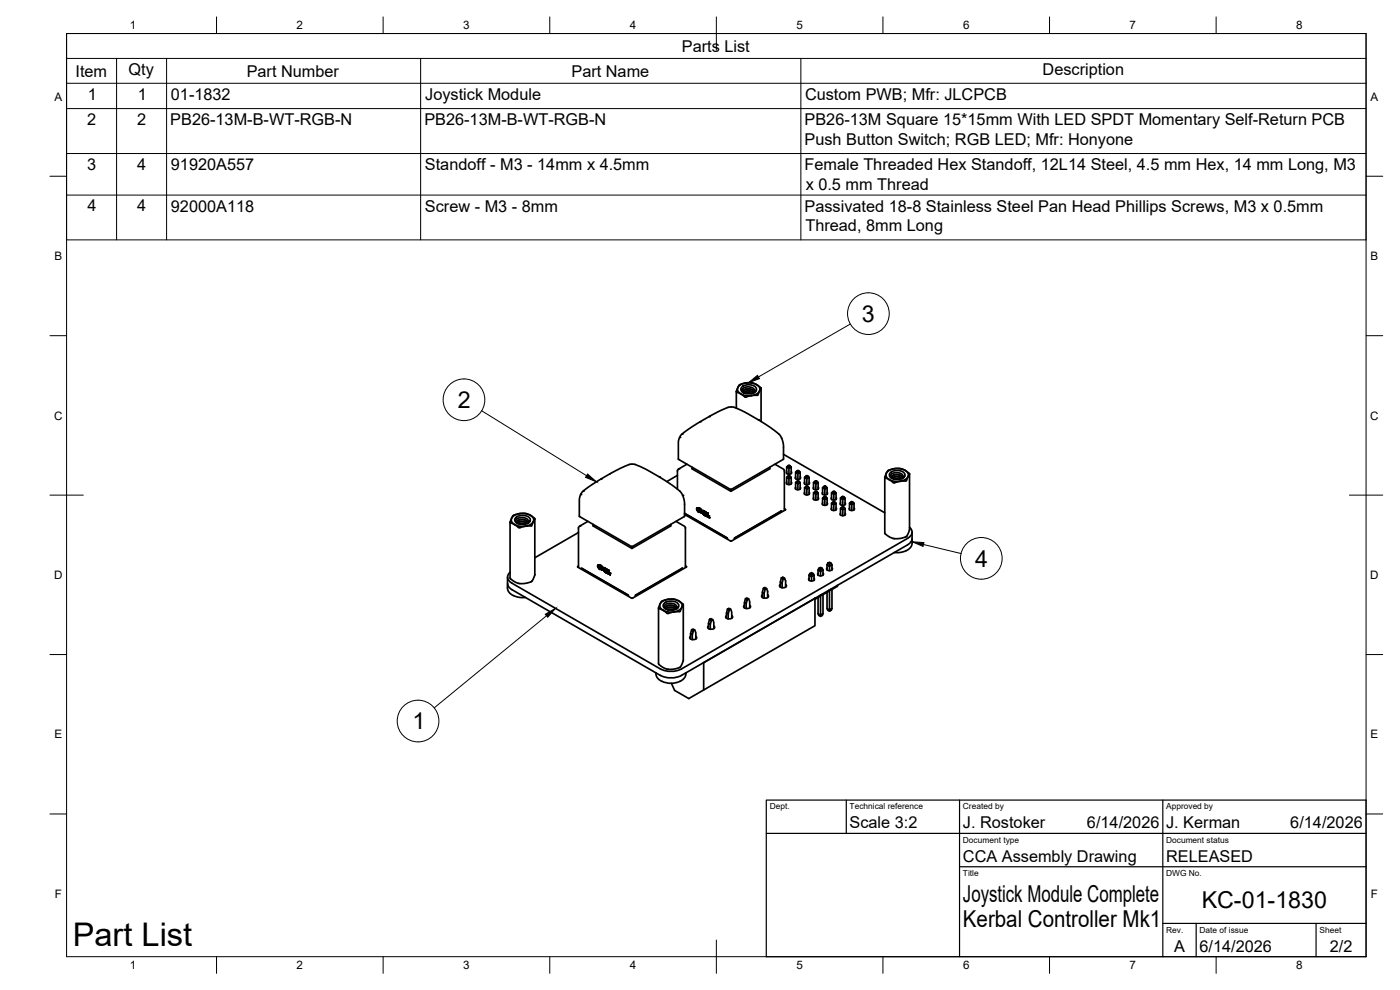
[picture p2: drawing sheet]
<svg xmlns="http://www.w3.org/2000/svg" width="420mm" height="297mm" viewBox="0 0 420 297" stroke-linecap="round" stroke-linejoin="round" font-family="sans-serif">
<!-- layer: Visible -->
<g fill="none" stroke="#000" stroke-width=".51">
<path d="M221 117.5v5M221.6 116a4.6 4.6 0 0 1 6.2 .1 1.81 1.81 0 0 1-1.7 2.5 4.1 4.1 0 0 1-4.7-1.5zM221.8 115.6l1.8-.7h2.1l1.7 .7 1 .9-1 2.1-1.9 .1-1.8 .5-1.6-1.1-1.1-.5zM222.6 116.1a3.2 3.2 0 0 1 4.4 .3 1.48 1.48 0 0 1-1.7 1.7h-1.2a1.35 1.35 0 0 1-1.4-.5 1.35 1.35 0 0 1-.1-1.5zM223 117.5l.5-.6 1.1-.2 1.2 .3 .5 .6-.6-.7-1.4-.3-1.1 .5-.2 .4 .2 .4M223.1 117.8l.6-.4 1.1-.2 1.4 .6M223.1 117.8l-.4-.5 .1-.6 .8-.5 1.1-.1 .9 .1 .6 .5 .3 .6-.4 .6M223.1 117.8l.7-.4 .9-.1 1.4 .6M223.6 118l1.2-.1 .8 .2M223.7 118.1l1-.2 .8 .2M226.9 117.1l-.6 .7M228.4 116.5v10"/>
<path d="M203.6 137.7l15.5 9.1M206.1 139.3l-2.6 1.5-.2 .5M212.9 125l-5.3 3.1-3.3 2.5-.7 1.8v5.3M212.9 125l5.4-2.7 1.9-.1 3.2 1.4 6.2 3.6 4.1 3 .9 1.3M232.6 139.3l2.6 1.5 .2 .3v11.8M234.6 131.5l.5 2.2v4M234.6 131.5h.1M235.1 136.3l30.4 17.6M235.2 137.7l-15.6 9.1M236.5 139.7h.5zM236.5 139.7l-.4 .4M236.8 139.9v.6l-.7-.4v2"/>
<path d="M237 139.7l.4 .4M153.8 155.2a4.6 4.6 0 0 1 6.2 .1 1.81 1.81 0 0 1-1.8 2.5 4.1 4.1 0 0 1-4.7-1.5zM154 154.7l1.7-.6h2.1l1.8 .8 .9 .8-1 2.1-1.9 .1-1.8 .5-1.6-1.1-1.1-.5zM154.8 155.3a3.2 3.2 0 0 1 4.3 .3 1.48 1.48 0 0 1-1.7 1.7h-1.2a1.35 1.35 0 0 1-1.4-.5 1.35 1.35 0 0 1 0-1.5zM155 155.8l.9-.5h1.2l1 .4 .5 .6-.4 .8-1.2-.6-1.5 .3a.5 .5 0 0 1-.6-.1 .5 .5 0 0 1-.1-.7zM155.1 156.7l.5-.6 1.2-.2 1.1 .3 .6 .6-.7-.7-1.4-.3-1.2 .6 .1 .7M155.2 157l.7-.5 1.1-.1 1.3 .6M155.7 157.2l1-.2 1 .3M155.9 157.3l1-.2 .7 .2M159 156.3l-.6 .7zM160.5 155.7v16.8l-.9 1.9-2 .7-2.1-.1-1.4-.7-1-.8v-16.8M173.6 158.4h.1"/>
<path d="M173.6 158.4v11.6M173.6 159.8l-13.1 7.6M174.8 147.5l3.8-2.7 6.3-3.6 4-1.9h1.6l3.2 1.4 4.2 2.4 3.7 2.4 2.5 1.9 .7 1 .5 1.7 .2 4.8-15.9 9.1-15.7-9.1v-5.2l.3-1.2zM176.4 156.4l-2.5 1.5-.3 .5M178 157.3v.5l11.7 6.8 11.6-6.8v-.5M183.1 142.1h.1M202.9 156.4l2.6 1.5 .2 .5M203.3 141.3v5.5M203.3 142.6l-3.2 1.9M203.3 141.3h.1M205.4 154.4l13.8 7.9M205.7 158.4v11.6"/>
<path d="M205.7 158.4h.1M207.7 140.2v.5l11.7 6.7 11.6-6.7v-.5M209.3 152.6l.1 .5M209.4 153.3l.3 .4 .5-.2-1-.6 .1-.3h.6l.6 .9-.3 .3 .4 .1M209.4 153l.8 .5M209.5 152.4a.45 .45 0 0 0-.5 .4 .45 .45 0 0 0 .4 .5M209.5 153.2l.2 .3M209.6 152.7h.1M209.6 152.4h-.1M209.6 152.4l.5 .2 .4 .5M209.7 152.4l.3 .1M209.7 152.6l-.1 .1"/>
<path d="M209.8 153.7h.1M209.9 153.5l-.1 .2M210.1 153.6l.4 .1M210.1 153.3h.1M210.2 153.5h.1M210.3 153.7h.1M210.4 153.1l.3 .5-.1 .3M210.4 153.1h.1M210.6 153.9h.1M211 153.8l.2 .2zM211 153.8l.2 .6M211 154.1l.2 .1"/>
<path d="M211 153.9l.2 .1M211 153.9v.3M211 153.9l.2 .3M211 154.1l.2 .2M211 153.6l.2 .1M211 153.2v.4M211 154.2l.2 .1M211 154l.2 .2M211.2 154.4h.1M211.2 153.9v.1M211.2 153.7l-.2-.5 .2 .5M211.2 153.7h.1"/>
<path d="M211.2 154.3v.1M211.2 153.4h.2M211.2 153.7l.3 .1M211.2 154.2h.1M211.2 154.1l.2 .4M211.2 154.2l.2 .1M211.3 154.2h.1M211.3 153.4v.3M211.3 154.3v.1M211.3 154.4h.1M211.3 154.3h.1M211.3 153.7l.2 .1"/>
<path d="M211.3 154.2l.1 .2M211.3 154.2l.1 .1M211.4 154.4h.1M211.4 153.4l-.1 .3M211.4 153.4l.1 .1M211.4 153.4h-.2v.3M211.4 154.3l-.2 .1M211.4 154.4h-.1M211.4 153.4h.1M211.4 154.5h.1M211.5 153.8h.1M211.5 153.5h.1"/>
<path d="M211.5 154.5l.1 .1M211.5 154.3l.1 .1M211.5 154.4h.1M211.5 154.5h.1M211.5 154.3v.1M211.5 153.5l.2 .5M211.5 153.5l.2 .1M211.5 153.5l.2 .2M211.5 154.3h.1M211.6 154.3h-.1M211.6 154.4v.1M211.6 154.4h.1"/>
<path d="M211.6 153.6l.1 .4M211.6 153.6h.1M211.6 154.6h.1M211.6 154.5h.1M211.6 153.6l.1 .2-.1-.1M211.6 153.8l.1 .2M211.6 153.7l.1 .1M211.6 154.3v.1M211.6 154.4l.1 .1M211.7 154.5l-.1 .1M211.7 154.4v.4M211.7 154.5v.1"/>
<path d="M211.8 154.8h.1M211.7 154.4l.1 .3M211.7 154.8h.1M211.7 154h.1M211.8 153.7l.2 .4h-.2zM211.8 153.6l.2 .5M211.8 154.7l.1-.2-.2 .3M211.8 153.6v.1M211.8 154v-.3l.2 .4M211.8 153.7l.1 .4M211.8 154l.1 .1M211.9 154.5l-.1 .3"/>
<path d="M211.9 154.1h.1M212 154.4l.2 .5M212 154.4l.2 .2M212 154.4l.2 .1M212 154.5l.2 .4M212 154.5l.2 .1M212 154.5l.2 .2M212 154.6l.2 .1M212.2 154.7v.2M212.2 154.7h.1M212.2 154.9h.1M212.2 154.5v.1"/>
<path d="M212.2 154.2v.1M212.2 154.6l.3 .5M212.2 153.9l.2 .5-.3-.2zM212.2 154l.1 .2zM212.2 154.6l.3 .5-.3-.1zM212.2 153.9h.1M212.3 154v.2M212.3 154.7v.3M212.3 153.9l.1 .5M212.3 155h.1M212.4 154.4h.1M212.4 154.8l-.1-.1v.3"/>
<path d="M212.4 154.8l.1 .1M212.5 155.1h.1M212.5 154.9l-.1 .1M212.6 155.1h.2M212.6 155.1v.1M212.7 154.8l.2 .5-.4-.1zM212.7 154.8h.1M212.7 154.9l.1 .2zM212.7 154.9v.2M212.7 154.8l.2 .5M212.7 154.8v.1M219.1 146.8h.5"/>
<path d="M219.4 146.8v.6M234.3 153.4l-13.9 8.1M234.5 153.5v-.2l-14.1 8.1M235.4 152.7l.3 .1M235.4 141.3h.1M235.7 153l-16.2 9.3M235.7 152.8v.2M236.1 141.5l-.1 .3a.88 .88 0 0 0 .8 .5 .88 .88 0 0 0 .8-.5l-.1-.3M236.1 144.7l-.1 .2a.88 .88 0 0 0 .8 .5 .88 .88 0 0 0 .8-.5l-.1-.2M236.5 142.8h.5zM236.5 142.8l-.4 .4M236.8 143v.6l-.7-.4v2"/>
<path d="M237 142.8l.4 .4M237.4 145.2v-2l-.6 .4v1.8M237.4 142.1v-2l-.6 .4v1.8M238.8 143.1l-.1 .2a.88 .88 0 0 0 .8 .5 .88 .88 0 0 0 .8-.5l-.2-.2M238.8 146.2l-.1 .2a.88 .88 0 0 0 .8 .5 .88 .88 0 0 0 .8-.5l-.2-.2M239.2 144.4h.5zM239.2 141.3h.5zM239.2 144.4l-.4 .3M239.2 141.3l-.4 .3M239.5 144.5v.6l-.7-.4v2.1M239.5 141.4v.6l-.7-.4v2M239.7 144.4l.4 .3"/>
<path d="M239.7 141.3l.4 .3M240.1 146.8v-2.1l-.6 .4v1.9M240.1 143.6v-2l-.6 .4v1.9M241.5 144.7l-.2 .2a.88 .88 0 0 0 .9 .5 .88 .88 0 0 0 .8-.5l-.2-.2M241.5 147.8l-.2 .2a.88 .88 0 0 0 .9 .5 .88 .88 0 0 0 .8-.5l-.2-.2M241.9 142.8h.5zM241.9 145.9h.5zM241.9 142.8l-.4 .4M241.9 145.9l-.4 .4M242.1 143v.6l-.6-.4v2M242.1 146.1v.6l-.6-.4v2M242.4 142.8l.4 .4"/>
<path d="M242.4 145.9l.4 .4M242.8 145.2v-2l-.7 .4v1.8M242.8 148.3v-2l-.7 .4v1.8M244.2 146.2l-.1 .2a.88 .88 0 0 0 .8 .5 .88 .88 0 0 0 .8-.5l-.2-.2M244.2 149.3l-.1 .2a.88 .88 0 0 0 .8 .6 .88 .88 0 0 0 .8-.6l-.2-.2M244.6 144.4h.5zM244.6 147.5h.5zM244.6 144.4l-.4 .3M244.6 147.5l-.4 .4M244.9 144.5v.6l-.7-.4v2.1M244.9 147.6v.7l-.7-.4v2M245.1 144.4l.4 .3"/>
<path d="M245.1 147.5l.4 .4M245.5 146.8v-2.1l-.6 .4v1.9M245.5 149.9v-2l-.6 .4v1.8M246.9 147.8l-.2 .2a.88 .88 0 0 0 .9 .5 .88 .88 0 0 0 .8-.5l-.2-.2M246.9 150.9l-.2 .2a.88 .88 0 0 0 .9 .5 .88 .88 0 0 0 .8-.5l-.2-.2M247.3 149h.5zM247.3 145.9h.5zM247.3 149l-.4 .4M247.3 145.9l-.4 .4M247.5 149.2v.6l-.6-.4v2M247.5 146.1v.6l-.6-.4v2M247.8 149l.4 .4"/>
<path d="M247.8 145.9l.4 .4M248.2 151.4v-2l-.7 .4v1.8M248.2 148.3v-2l-.7 .4v1.8M249.6 149.3l-.2 .2a.88 .88 0 0 0 .8 .6 .88 .88 0 0 0 .9-.6l-.2-.2M249.6 152.4l-.2 .2a.88 .88 0 0 0 .8 .6 .88 .88 0 0 0 .9-.6l-.2-.2M250 147.5h.5zM250 150.6h.5zM250 147.5l-.4 .4M250 150.6l-.4 .4M250.2 147.6v.7l-.6-.4v2M250.2 150.8v.6l-.6-.4v2M250.5 147.5l.4 .4"/>
<path d="M250.5 150.6l.4 .4M250.9 149.9v-2l-.7 .4v1.8M250.9 153v-2l-.7 .4v1.8M252.7 149h.5zM252.7 152.2h.5zM252.7 149l-.5 .4M252.7 152.2l-.5 .3M252.9 149.2v.6l-.7-.4v2M252.9 152.3v.6l-.7-.4v2M253.2 149l.4 .4M253.2 152.2l.4 .3M253.6 150.9l.1 .2a.88 .88 0 0 1-.8 .5 .88 .88 0 0 1-.8-.5l.2-.2"/>
<path d="M253.6 154l.1 .2a.88 .88 0 0 1-.8 .5 .88 .88 0 0 1-.8-.5l.2-.2M253.6 151.4v-2l-.7 .4v1.8M253.6 154.5v-2l-.7 .4v1.8M255.4 150.6h.5zM255.4 150.6l-.4 .4M255.6 150.8v.6l-.6-.4v2M255.9 150.6l.4 .4M256.3 153v-2l-.7 .4v1.8M256.3 152.4l.1 .2a.88 .88 0 0 1-.8 .6 .88 .88 0 0 1-.8-.6l.2-.2M266.9 143.9l1.5 .5h1.7M266.9 143.9l1.3 1 1.9-.5M267.2 141.8a3.2 3.2 0 0 1 4.3 .4 1.48 1.48 0 0 1-1.7 1.6h-1.1a1.35 1.35 0 0 1-1.4-.5 1.35 1.35 0 0 1-.1-1.5z"/>
<path d="M267.6 143.2l.7-.7 1.1-.1 .9 .3 .6 .6-.6-.7-1.4-.2-1.2 .5-.1 .4 .2 .3M267.7 143.5l.5-.4 1.1-.1 1 .2 .4 .4-1.3-.5h-1l-.7 .4-.4-.3v-.6l.4-.5 1.7-.3 1 .3 .5 .4 .1 .6-.3 .5M268.2 143.7l1.1-.1 .9 .2M268.3 143.8h1.7M270.9 143.5l.6-.7-.7 .7M272.5 143l-.6 1.3-1.8 .1M272.5 143l-.9 .9-1.5 .5M272.5 143a2.15 2.15 0 0 0-2.4-2.4 3.5 3.5 0 0 0-4.2 1.8 1.64 1.64 0 0 0 1 1.5M272.9 142.3l-.8-.8-1.6-.8-1.6-.1-1.4 .2-1.1 .5-.9 1.9 1.4 .7M272.9 142.3l-.4 .7M273 158.2a1.86 1.86 0 0 1 .7 1.8 1.86 1.86 0 0 1-1.3 1.5M273 142.2v16.8l-1 2-2.1 .6-2.1-.1-1-.5-1.3-1v-16.8"/>
<path d="M273.7 159.7a3.4 3.4 0 0 1-.5 3.1l-.8 .6M152.3 173.2a3.4 3.4 0 0 0 .5 3.1l.8 .6 44.6 25.8M152.3 175.3l.1 1.7 .7 1.1a5.5 5.5 0 0 0 4.6 1.1M153.1 171.7a1.86 1.86 0 0 0-.7 1.8 1.86 1.86 0 0 0 1.2 1.5l44.6 25.7M174.5 170.7v-.3l14.1 8.2v.2M174.6 170.6l14 8M174.7 170.5v.1M179.5 170.2l.6 .6 .4-.2-.1-.2-.7-.1-.2-.5 .8 .1 .5 .7-.1 .3-.3-.1 .3 .3M179.6 169.7v.6l.9 .3M179.8 169.6h.1M179.8 169.6h-.4v.6M179.8 170.4l.2 .2"/>
<path d="M179.9 169.9h.1M179.9 169.6h.1M179.9 169.6h-.1M179.9 169.5l.4 .1M179.9 169.6l.7 .4M180 169.8l-.1 .1M180.1 170.4h.1M180.2 170.6l-.1 .2M180.4 170.4h.1M180.5 170.8l.3 .1M180.5 170.8h-.1M180.5 170.6h.1"/>
<path d="M180.6 170l.1 .3M180.6 170l.2 .3M180.6 170.8v.1M180.7 171h.2M180.7 170.3h.1M180.7 170.3l.2 .7M180.9 171.1h.1M180.9 171h.1M181.3 170.3l.2 .5M181.3 171l.2 .1M181.3 170.3l.2 .6M181.3 171.1l.2 .4"/>
<path d="M181.3 171.2l.2 .1M181.3 171.1h.2M181.3 171.1l.2 .2M181.3 171.2l.2 .3M181.5 170.8h.1M181.5 171.1l-.2-.1 .2 .5M181.5 171.5h.1M181.5 171.3l.2 .3M181.5 171.4h.2M181.5 170.5h.2M181.5 170.8l.3 .1M181.5 171.5l.1 .1"/>
<path d="M181.6 170.8l.1 .1M181.6 170.6v.2M181.6 171.5l.1 .1M181.6 171.4v.1M181.6 171.5h.1M181.6 170.9h.1M181.7 170.5l-.2 .3M181.7 171.4l-.2-.1 .2 .3M181.7 170.9h.1M181.7 171.4l-.2 .1M181.7 171.6h.1M181.7 170.5l.1 .1"/>
<path d="M181.7 171.6h-.1M181.7 171.6v.1M181.8 170.9l-.1 .1M181.8 170.7l-.3-.1 .1 .2M181.8 170.6l-.1 .1M181.8 170.6v.1M181.8 171.6l.1 .1M181.8 171.7h.1M181.8 171.5h.1M181.8 171.5l.1 .1M181.8 170.6l.2 .2M181.8 170.7l.2 .5"/>
<path d="M181.9 171.6h.1M181.9 171.7h.1M181.9 170.7l.1 .3M181.9 170.9l.1 .2M181.9 170.9l.1 .1M181.9 170.7l.1 .1M181.9 171.5h.1M181.9 171.6l.1 .1M181.9 171.8h.1M182 171.6v.1M182 171.7h-.1M182 171.7l-.1 .1"/>
<path d="M182 171.5v.4M182 171.5l.1 .3M182 171.5h.1M182 171.9h.1M182 171.1h.1M182 170.7v.1M182 171.1v.1M182.1 171.2l.2 .1M182.1 171.2v-.4l.2 .5M182.1 170.8h.1M182.1 170.8l.2 .5M182.1 171.8h.1"/>
<path d="M182.1 171.2h.1M182.1 170.9v.3M182.2 171.6l-.1 .2M182.2 170.9l.1 .1M182.2 171.6l-.1 .4M182.2 170.9l-.1 .3M182.2 171.6l-.2 .3M182.3 171.6l.2 .1M182.3 171l-.1 .2M182.3 171.6l.2 .4M182.3 171.6l.2 .3M182.3 171.8l.1 .1"/>
<path d="M182.4 171.4h.1M182.5 171.9v.1M182.5 171.7l-.2-.1 .2 .5M182.5 172v.1M182.5 171.3v.1M182.5 171.1l.2 .5-.3-.2zM182.5 171.7l.3 .5-.3-.1zM182.5 171.1h.1M182.5 171.7h.1M182.5 171.7l.3 .5M182.5 171.1l.1 .3zM182.5 171.1l.2 .5"/>
<path d="M182.6 171.1v.3M182.6 171.8v.3M182.6 172.1h.1M182.6 171.8l.2 .4M182.9 172.3h.1M183 172l.2 .5-.4-.2zM183 172.1l.1 .2zM183 172h.1M183 172.1v.2M183 172l.2 .5M183.2 172.5h.1M189.7 164v.6"/>
<path d="M204.6 170.5l.1 .1M204.7 170.6l-14 8.1M204.8 170.7v-.3l-14.1 8.2v.2M205.7 169.8l.3 .3-16.3 9.4-16.3-9.4 .2-.3M218.3 161.5l-12.9-7.5 12.9 7.4v.3M219.3 162.3h.2M220.4 161.4v.3M223.7 179.6l.5-.2 .5 .3-.4 .2-.4 1.2-.5-.3 .3-1.2 .6 .3M224.7 179.7l.3 .8v1.9M228.8 177.7l.5 .3v1.5M229.1 176.5l-.3 1.2v1.6M229.1 176.5l.4-.2 .6 .3"/>
<path d="M229.1 176.5l.5 .3M229.3 178l.3-1.2 .5-.2 .3 .8v1.9M230.4 178.5l.2 .2a1.02 1.02 0 0 1-1 .8 1.02 1.02 0 0 1-1-.8l.2-.2M234.2 174.6l.5 .3v1.5M234.5 173.4l-.3 1.2v1.6M234.5 173.4l.4-.2 .6 .3M234.5 173.4l.5 .3M234.7 174.9l.3-1.2 .5-.2 .3 .8v1.9M235.8 175.4l.2 .2a1.02 1.02 0 0 1-1 .8 1.02 1.02 0 0 1-1-.8l.2-.2M242.8 172.6l.7 .4v1.4M242.8 172.6v1.5M242.8 173.5l-.1 .2a.92 .92 0 0 0 .9 .6 .92 .92 0 0 0 .8-.6l-.1-.2"/>
<path d="M243 172.1l.5-.3 .6 .3-.6 .3-.5-.3-.2 .5M243.5 172.4v.6l.8-.4M244.1 172.1l.2 .5M244.3 172.6v1.5M244.6 179.5h.1M244.6 179.5l-33.6 19.4M244.6 179.5v8.2l-37.9 21.9-4.2-2.5-1-2.1M244.7 179.5h-.1M245.5 179.3v4.8l.8 .5v.3M245.5 171l.8 .5v1.3M245.5 171v1.6M245.5 172l-.1 .2a.92 .92 0 0 0 .9 .6 .92 .92 0 0 0 .8-.6l-.1-.2"/>
<path d="M245.7 170.5l.6-.2 .5 .2-.5 .4-.6-.4-.2 .5M245.9 178.7v.3l-1.3 .8M246.1 178.7h.5M246.3 170.9v.6l.7-.5M246.8 170.5l.2 .5M247 178.4v5.7l-.7 .5v-5.9M247 171v1.6M248.2 177.7v4.9l.7 .4v.4M248.2 169.5l.7 .4v1.3M248.2 169.5v1.5M248.2 170.4l-.1 .2a.92 .92 0 0 0 .9 .6 .92 .92 0 0 0 .8-.6l-.1-.2M248.4 169l.5-.3 .6 .3-.6 .3-.5-.3-.2 .5"/>
<path d="M248.6 177.2v.3l-2 1.2v-.3M248.8 177.1h.5M248.9 169.3v.6l.8-.4M249.5 169l.2 .5M249.7 176.9v5.7l-.8 .4v-5.9M249.7 169.5v1.5M251.3 175.6v.3l-2 1.2v-.3M272.4 161.5l-67.9 39.2a7 7 0 0 1-6.3 0M272.4 163.5l-67.9 39.1a7 7 0 0 1-6.3 0M273.7 161.8l-.1 1.8-.7 1a5.4 5.4 0 0 1-4.5 1.2M199.3 181a3.2 3.2 0 0 1 4.4 .4 1.48 1.48 0 0 1-1.7 1.6h-1.2a1.35 1.35 0 0 1-1.4-.5 1.35 1.35 0 0 1-.1-1.5zM199.7 182.4l.6-.6 1.2-.2 .9 .3 .6 .6-.8-.8-1.3-.1-1.1 .4-.1 .4 .2 .4"/>
<path d="M199.8 182.7l-.5-.6 .3-.6 .6-.3 1-.2 1.1 .2 .6 .4 .2 .7-.3 .5M199.9 182.5l1.6-.3 1.3 .5-1.3-.4h-1l-.7 .4zM200.3 182.9l1.1-.1 .8 .2M200.4 183h1.7M203 182.7l.6-.7-.7 .7M204.6 182.2l.4-.9-1.4-1-1.2-.5h-1.8l-2 .6-.5 .9-.4 1.2 1.3 .6M204.6 182.2l-.6 1.3-1.7 .1-1.8 .5-1.5-1M204.6 182.2a4.5 4.5 0 0 1-5.6 .9M204.6 182.2a2.15 2.15 0 0 0-2.4-2.4 3.5 3.5 0 0 0-4.2 1.8 1.64 1.64 0 0 0 1 1.5M205.1 181.4v16.8l-1 2-2.3 .6-2.1-.2-2.1-1.4v-16.8M207.2 190.9l-.2 .2a1.02 1.02 0 0 0 1 .8 1.02 1.02 0 0 0 1-.8l-.2-.2M207.2 190.2v1.5"/>
<path d="M207.6 189l.4-.3 .5 .3-.4 .3-.3 1.2-.6-.3 .4-1.2 .5 .3M207.8 190.5v1.4M208.5 189l.3 .9v1.8M211.2 198.8v8.2M212.6 187.1v1.5M212.6 187.8l-.2 .2a1.02 1.02 0 0 0 1 .8 1.02 1.02 0 0 0 1-.8l-.2-.2M212.9 185.9l.5-.3 .5 .3-.4 .3-.3 1.2-.6-.3 .3-1.2 .6 .3M213.2 187.4v1.4M213.9 185.9l.3 .8v1.9M218 183.9v1.6M218.3 182.7l.5-.2 .5 .3-.4 .3-.4 1.1-.5-.3 .3-1.2 .6 .4M218.5 184.2v1.5"/>
<path d="M219.3 182.8l.3 .8v1.9M219.6 184.7l.2 .2a1.02 1.02 0 0 1-1 .8 1.02 1.02 0 0 1-1-.8l.2-.2M223.4 180.8v1.6M223.9 181.1v1.5M225 181.6l.2 .2a1.02 1.02 0 0 1-1 .8 1.02 1.02 0 0 1-1-.8l.2-.2M245.5 184.1l.2 .5 .6 .3 .5-.3 .2-.5M248.2 182.6l.2 .5 .5 .3 .6-.3 .2-.5M196.8 201.9l.3 1.3 1.5 1.2M198.6 204.4a6.3 6.3 0 0 0 5.5 0M205.8 201.9v.8l-.4 .7-1.3 1"/>
<circle cx="209.6" cy="153.4" r=".12"/>
<circle cx="179.9" cy="170.5" r=".12"/>
</g>
<g fill="#000">
<circle cx="204" cy="131.2" r=".25"/>
<circle cx="204.7" cy="130.2" r=".25"/>
<circle cx="210.1" cy="126.6" r=".25"/>
<circle cx="212.9" cy="125" r=".25"/>
<circle cx="227.6" cy="125.9" r=".25"/>
<circle cx="174" cy="157.9" r=".25"/>
<circle cx="174.3" cy="148.4" r=".25"/>
<circle cx="175" cy="147.4" r=".25"/>
<circle cx="180.4" cy="143.7" r=".25"/>
<circle cx="197.9" cy="143.1" r=".25"/>
<circle cx="203.7" cy="140.7" r=".25"/>
<circle cx="204.9" cy="148.6" r=".25"/>
<circle cx="209.2" cy="152.4" r=".25"/>
<circle cx="209.4" cy="153" r=".25"/>
<circle cx="209.8" cy="153.3" r=".25"/>
<circle cx="210.3" cy="152.8" r=".25"/>
<circle cx="211.2" cy="154.1" r=".25"/>
<circle cx="211.5" cy="154.3" r=".25"/>
<circle cx="211.8" cy="154.8" r=".25"/>
<circle cx="212" cy="154.1" r=".25"/>
<circle cx="212.2" cy="154.3" r=".25"/>
<circle cx="212.2" cy="154.6" r=".25"/>
<circle cx="212.2" cy="153.9" r=".25"/>
<circle cx="212.3" cy="153.9" r=".25"/>
<circle cx="212.7" cy="154.8" r=".25"/>
<circle cx="212.9" cy="155.3" r=".25"/>
<circle cx="179.5" cy="169.6" r=".25"/>
<circle cx="179.9" cy="169.6" r=".25"/>
<circle cx="180.1" cy="170.8" r=".25"/>
<circle cx="180.6" cy="170" r=".25"/>
<circle cx="181.7" cy="171.6" r=".25"/>
<circle cx="181.8" cy="171.4" r=".25"/>
<circle cx="182.1" cy="172" r=".25"/>
<circle cx="182.3" cy="171.3" r=".25"/>
<circle cx="182.6" cy="171.1" r=".25"/>
<circle cx="182.8" cy="172.2" r=".25"/>
<circle cx="183" cy="172" r=".25"/>
</g>
<!-- layer: BORDER -->
<g fill="none" stroke="#000" stroke-width=".3">
<path d="M20 10.1h390v276.9h-390zM65 5.1v5M115 5.1v5M165 5.1v5M215 5.1v10M265 5.1v5M315 5.1v5M365 5.1v5M15 52.9h5M410 52.9h5M15 100.7h5M410 100.7h5"/>
<path d="M15 148.6h10M405 148.6h10M15 196.4h5M410 196.4h5M15 244.2h5M410 244.2h5M65 287v5M115 287v5M165 287v5M215 282.1v9.9M265 287v5M315 287v5"/>
<path d="M365 287v5"/>
</g>
<!-- layer: TITLEBLOCK -->
<path d="M230 240.1h180v46.9h-180zM230 250h180M254 240.1v9.9M288 240.1v46.9M349 240.1v46.9M288 260.1h122M349 277.1h61M359 277.1v9.9M395 277.1v9.9" fill="none" stroke="#000" stroke-width=".36"/>
<!-- layer: Parts Lists -->
<path d="M20 10.1h390v61.9h-390zM20 17.5h390M35 17.5v54.5M50 17.5v54.5M126.2 17.5v54.5M240.3 17.5v54.5M20 25h390M20 32.6h390M20 46.1h390M20 58.5h390" fill="none" stroke="#000" stroke-width=".3"/>
<!-- layer: Balloons -->
<g fill="none" stroke="#000" stroke-width=".3">
<circle cx="260.6" cy="94.1" r="6.3"/>
<circle cx="139.2" cy="119.9" r="6.3"/>
<circle cx="294.5" cy="167.5" r="6.3"/>
<circle cx="125.5" cy="216.3" r="6.3"/>
</g>
<!-- layer: 0 -->
<path d="M224.6 114.9l2.7-2.3 .6 1zM176.3 142.2l2.7 2.4-3.3-1.4zM273.7 162.5l3.6 .3-.3 1.1zM163.6 184.3l3.1-1.8-2.3 2.7z" fill="#000" stroke="#000" stroke-width=".3"/>
<path d="M255.2 97.2l-27.6 15.9M144.5 123.2l31.5 19.5M277.1 163.4l11.3 2.7M164 184.7l-33.7 27.7" fill="none" stroke="#000" stroke-width=".3"/>
<text font-size="9.8" x="21.8" y="283.7">Part List</text>
<g font-size="7">
<text x="258.7" y="96.6">3</text>
<text x="137.4" y="122.5">2</text>
<text x="292.7" y="170">4</text>
<text x="123.8" y="218.9">1</text>
<text x="289" y="270.6">Joystick Module Complete</text>
<text x="360.6" y="272.3">KC-01-1830</text>
<text x="289" y="278.1">Kerbal Controller Mk1</text>
</g>
<g font-size="4.9">
<text x="204.6" y="15.5">Parts List</text>
<text x="22.7" y="23">Item</text>
<text x="38.6" y="22.5">Qty</text>
<text x="74" y="23">Part Number</text>
<text x="171.5" y="23">Part Name</text>
<text x="312.9" y="22.5">Description</text>
<text x="26.3" y="29.9">1</text>
<text x="41.3" y="29.9">1</text>
<text x="51.3" y="30">01-1832</text>
<text x="127.6" y="30">Joystick Module</text>
<text x="241.6" y="30">Custom PWB; Mfr: JLCPCB</text>
<text x="26.2" y="37.5">2</text>
<text x="41.2" y="37.5">2</text>
<text x="51.1" y="37.6">PB26-13M-B-WT-RGB-N</text>
<text x="127.4" y="37.6">PB26-13M-B-WT-RGB-N</text>
<text x="241.5" y="37.6">PB26-13M Square 15*15mm With LED SPDT Momentary Self-Return PCB</text>
<text x="241.5" y="43.5">Push Button Switch; RGB LED; Mfr: Honyone</text>
<text x="26.1" y="51">3</text>
<text x="41.2" y="51">4</text>
<text x="51.3" y="51.1">91920A557</text>
<text x="127.5" y="51.1">Standoff - M3 - 14mm x 4.5mm</text>
<text x="241.4" y="51.1">Female Threaded Hex Standoff, 12L14 Steel, 4.5 mm Hex, 14 mm Long, M3</text>
<text x="241.8" y="57">x 0.5 mm Thread</text>
<text x="26.2" y="63.4">4</text>
<text x="41.2" y="63.4">4</text>
<text x="51.3" y="63.5">92000A118</text>
<text x="127.5" y="63.6">Screw - M3 - 8mm</text>
<text x="241.5" y="63.6">Passivated 18-8 Stainless Steel Pan Head Phillips Screws, M3 x 0.5mm</text>
<text x="241.7" y="69.4">Thread, 8mm Long</text>
<text x="255" y="248.5">Scale 3:2</text>
<text x="289" y="248.5">J. Rostoker</text>
<text x="326.2" y="248.5">6/14/2026</text>
<text x="350" y="248.5">J. Kerman</text>
<text x="387.2" y="248.5">6/14/2026</text>
<text x="289" y="258.6">CCA Assembly Drawing</text>
<text x="350" y="258.6">RELEASED</text>
<text x="352.3" y="285.7">A</text>
<text x="360" y="285.5">6/14/2026</text>
<text x="399.1" y="285.7">2/2</text>
</g>
<g font-size="3.5">
<text x="39" y="8.8">1</text>
<text x="89" y="8.8">2</text>
<text x="139" y="8.8">3</text>
<text x="189" y="8.8">4</text>
<text x="239" y="8.8">5</text>
<text x="289" y="8.8">6</text>
<text x="339" y="8.8">7</text>
<text x="389" y="8.8">8</text>
<text x="16.3" y="30.2">A</text>
<text x="411.3" y="30.2">A</text>
<text x="16.3" y="78">B</text>
<text x="411.3" y="78">B</text>
<text x="16.2" y="125.9">C</text>
<text x="411.2" y="125.9">C</text>
<text x="16.2" y="173.7">D</text>
<text x="411.2" y="173.7">D</text>
<text x="16.3" y="221.6">E</text>
<text x="411.3" y="221.6">E</text>
<text x="16.4" y="269.4">F</text>
<text x="411.4" y="269.4">F</text>
<text x="39" y="290.8">1</text>
<text x="89" y="290.8">2</text>
<text x="139" y="290.8">3</text>
<text x="189" y="290.8">4</text>
<text x="239" y="290.8">5</text>
<text x="289" y="290.8">6</text>
<text x="339" y="290.8">7</text>
<text x="389" y="290.8">8</text>
</g>
<g font-size="2.5">
<text x="231" y="242.9">Dept.</text>
<text x="255" y="242.9">Technical reference</text>
<text x="289" y="242.9">Created by</text>
<text x="350" y="242.9">Approved by</text>
<text x="289" y="252.8">Document type</text>
<text x="350" y="252.8">Document status</text>
<text x="289" y="262.9">Title</text>
<text x="350" y="262.9">DWG No.</text>
<text x="350" y="279.9">Rev.</text>
<text x="360" y="279.9">Date of issue</text>
<text x="396" y="279.9">Sheet</text>
</g>
</svg>
